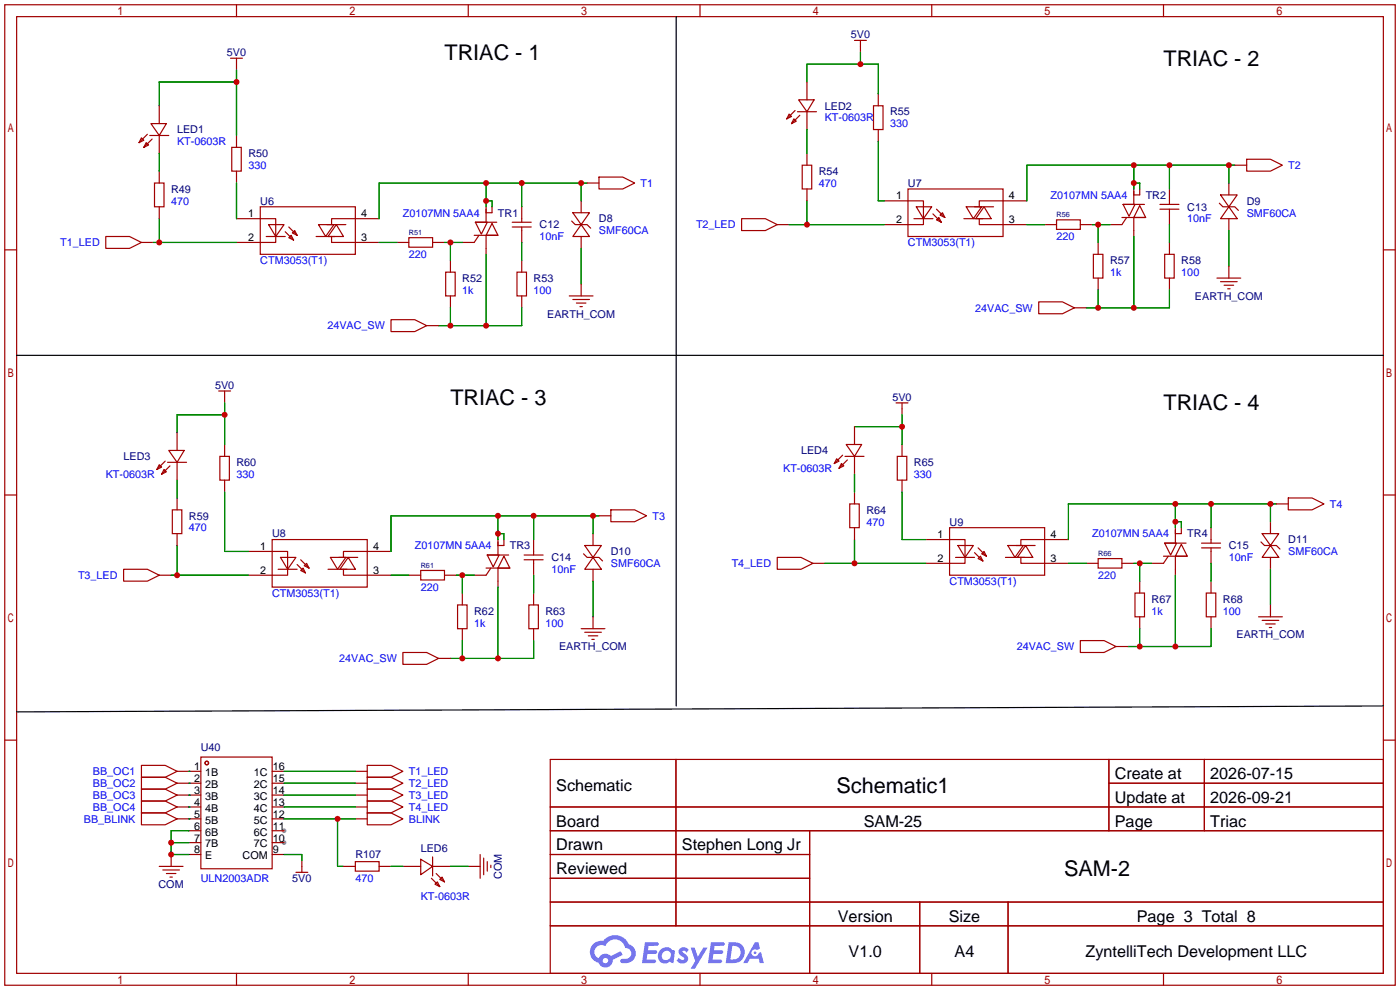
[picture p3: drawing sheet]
<svg xmlns="http://www.w3.org/2000/svg" width="299mm" height="212mm" viewBox="0 0 299 212" stroke-linecap="round" stroke-linejoin="round" font-family="sans-serif">
<g fill="#999">
<circle cx="60.7" cy="180.1" r=".51"/>
<circle cx="60.7" cy="177.5" r=".51"/>
</g>
<g fill="none" stroke="#a10000" stroke-width=".25">
<path d="M1 1h297.2v209.6h-297.2zM3.6 3.6h292.1v204.4h-292.1zM50.5 1v2.6M100.1 1v2.6M149.6 1v2.6M199.1 1v2.6M248.7 1v2.6M1 53.4h2.6M295.7 53.4h2.5M1 105.8h2.6M295.7 105.8h2.5M1 158.2h2.6"/>
<path d="M295.7 158.2h2.5M117.6 162.3h178.1v45.7h-178.1zM117.6 172.5h178.1M117.6 177.5h178.1M144.5 162.3v35.6M173 177.5v30.5M237 162.3v15.2M237 167.4h58.7M257.4 162.3v15.2M117.6 182.6h55.4M117.6 192.8h178.1M117.6 187.7h55.4"/>
<path d="M117.6 197.9h178.1M196.6 192.8v15.2M215.4 192.8v15.2M50.5 208v2.6M100.1 208v2.6M149.6 208v2.6M199.1 208v2.6M248.7 208v2.6"/>
</g>
<g fill="#5487ff">
<path d="M145.3 202.7a1.3 1.3 0 0 1 1.9 .3l-.4 .6a.54 .54 0 0 0-.9-.2l.1 .2a1.34 1.34 0 0 1 .9 1.8 1.47 1.47 0 0 1-2.3-.1l.5-.6 .8 .5a.31 .31 0 0 0 .4-.3 .31 .31 0 0 0-.3-.4 1.12 1.12 0 0 1-.7-1.8z"/>
<path d="M147.6 202.5h.9l.6 2 1.2-2h.9l-2.7 4.6h-.9l1-1.7z"/>
<path d="M137.8 201.4h1.7a1.31 1.31 0 0 1 1.2 .2 .4 .4 0 0 1-.3 .5l-1.8 .1-.1 .9h1.6a.4 .4 0 0 1 .4 .4 .4 .4 0 0 1-.5 .4h-1.6l-.2 1.2h1.4a.46 .46 0 0 1 .5 0 .46 .46 0 0 1 .1 .5l-.4 .2h-2.6z"/>
<path d="M151.9 201.4h1.7a1.32 1.32 0 0 1 1.2 .2 .39 .39 0 0 1-.3 .5l-1.8 .1-.1 .9h1.6a.4 .4 0 0 1 .4 .4 .4 .4 0 0 1-.4 .4h-1.7l-.2 1.2h1.4a.46 .46 0 0 1 .5 0 .46 .46 0 0 1 .1 .5l-.4 .2h-2.6z"/>
<path d="M161.3 201.4h.8l.3 1.3-.6 .4a.75 .75 0 0 0-1.1 .3 .75 .75 0 0 0 .5 1 .75 .75 0 0 0 .9-.7l.5-.2 .6 2.3h-.8l-.3-.9h-1.8l-.5 .9h-1z"/>
<path d="M155.7 201.4l-.6 4.4h1.5a2.27 2.27 0 0 0 2.6-2.2 2.27 2.27 0 0 0-2.7-2.2zM156.5 202.1a1.5 1.5 0 0 1 1.8 1.6 1.5 1.5 0 0 1-1.9 1.4h-.3z"/>
<path d="M141.2 203a1.6 1.6 0 0 0-.3 2.3 1.6 1.6 0 0 0 2.3 .2l.7 .3 .3-2.4-.1-.3-.5-.1a1.58 1.58 0 0 0-2.4 0zM141.8 203.5a.98 .98 0 0 1 1.6 .4 .98 .98 0 0 1-1.1 1.3 .94 .94 0 0 1-.9-.7 .94 .94 0 0 1 .4-1z"/>
<path d="M126.8 201.8a2.37 2.37 0 0 0 1.1 4 1.54 1.54 0 0 0 1.8 1 1.54 1.54 0 0 0 1.2-1.6l2.2-1.1-.5-.8-2 1a1.57 1.57 0 0 0-2.7 .5 1.5 1.5 0 0 1-.7-2.1 1.5 1.5 0 0 1 2.2-.5 2.23 2.23 0 0 1 2.3-1.4 2.23 2.23 0 0 1 2 1.8 1.16 1.16 0 0 1 1.2 1.1 1.16 1.16 0 0 1-1.1 1.2h-.7a.47 .47 0 0 0-.5 .4 .47 .47 0 0 0 .4 .5 2.17 2.17 0 0 0 2.5-.9 2.17 2.17 0 0 0-.3-2.7l-.8-.4a3.2 3.2 0 0 0-5.5-.7l-1.1 .1zM128.8 205.3a.6 .6 0 0 1 1.2 0 .6 .6 0 0 1-1.2 0z"/>
<circle cx="161.4" cy="203.6" r=".28"/>
</g>
<g fill="none" stroke="#a10000" stroke-width=".25">
<path d="M49.3 12.4h2.5M50.5 12.4v2.6M172.5 17.5v3.8M182.6 8.6h2.6M183.9 8.6v2.6M30.2 29.5l.5 .5-1 .5zM31.2 30.5l.5 .5-1 .5zM31.5 28.7l-1.8 1.8M32 29h4.1M32.3 26.4h3.3l-1.6 2.6zM32.5 29.7l-1.8 1.8M33 39.1h2.1v5.1h-2.1z"/>
<path d="M34 22.6v3.8M34 29v3.8M34 36.6v2.5M49.5 31.5h2.1v5.1h-2.1zM50.5 29v2.5M50.5 36.6v2.5M125.5 39.1h2.5M128 37.8h5.1l2.5 1.3-2.5 1.3h-5.1zM168.7 24.4l.5 .5-1.1 .5zM169.7 25.4l.5 .5-1 .5zM169.9 23.6l-1.8 1.8M170.4 23.9h4.1"/>
<path d="M170.7 21.3h3.3l-1.5 2.6zM170.9 24.6l-1.7 1.8M171.4 35.3h2.1v5.1h-2.1zM172.5 23.9v3.8M172.5 32.8v2.5M186.7 22.6h2v5.1h-2zM187.7 20.1v2.5M187.7 27.7v2.5M262.6 39.1v2.6M263.9 35.3h2.5M266.4 34h5.1l2.6 1.3-2.6 1.3h-5.1zM22.6 50.5h5.1l2.5 1.3-2.5 1.3h-5.1z"/>
<path d="M30.2 51.8h2.6M34 44.2v2.5M50.5 46.7h8.4v5.1h-8.4M55.6 44.2h20.3v10.2h-20.3zM56.9 50.5h4.1M57.4 48h3.3l-1.8 2.5zM61 49.5l1.7 1.8M61.7 48.5l1.8 1.8M62.2 50.3l.5 1-1-.5zM62.5 49.8l.5-.5 .5 1zM67.6 50.5h4M68.1 48h3.3l-1.8 2.5z"/>
<path d="M69.8 48h4.1M70.9 50.5v1.3h10.1M71.9 48l1.5 2.5h-3.3zM81 46.7h-10.1v1.3M84.8 51.8h2.6M87.4 50.8h5.1v2h-5.1zM92.5 51.8h2.5M95.2 58.2h2.1v5h-2.1zM96.3 55.6v2.6M101.3 50.3h5.1M101.6 47.5h2.5l-1.2 2.5zM101.6 47.5h4.6"/>
<path d="M102.4 50.3l-1.1 1.5h-2.5M103.9 44.2v3.3M103.9 50.3v4.1M105.2 47.8l1.2 2.5h-2.5zM105.2 44.2v1.3h-1.3M109.5 47.5h4M109.5 48.5h4M110.5 58.2h2v5h-2zM111.5 44.2v3.3M111.5 48.5v3.3M111.5 55.6v2.6M122.2 47.2l.7 .8h2.6l.7 .8"/>
<path d="M122.4 45.5h3.6l-1.8 2.5zM124.2 48l1.8 2.5h-3.6zM124.2 42.9v2.6M124.2 50.5v2.6M158.5 46.7h5.1l2.5 1.3-2.5 1.3h-5.1zM166.1 48h2.6M172.5 40.4v2.5M189 42.9h8.4v5.1h-8.4M194.1 40.4h20.3v10.1h-20.3zM195.3 46.7h4.1M195.8 44.2h3.3l-1.7 2.5zM199.4 45.7l1.8 1.8"/>
<path d="M200.2 47l.5-.5 .5 1zM200.2 44.7l1.7 1.8M200.9 46l.5-.5 .5 1zM206 46.7h4.1M206.5 44.2h3.3l-1.8 2.5zM208.3 44.2h4M209.3 46.7v1.3h10.2M210.3 44.2l1.5 2.5h-3.3zM219.5 42.9h-10.2v1.3M223.3 48h2.5M225.8 47h5.1v2h-5.1zM230.9 48h2.5"/>
<path d="M233.7 54.4h2v5h-2zM234.7 51.8v2.6M234.7 59.4v2.6M239.8 46.5h5.1M240 43.7h2.6l-1.3 2.5zM240 43.7h4.6M240.8 46.5l-1 1.5h-2.6M242.3 40.4v3.3M242.3 46.5v4M243.6 43.9l1.3 2.6h-2.6zM243.6 40.4v1.3h-1.3M247.9 43.7h4.1"/>
<path d="M247.9 44.7h4.1M248.9 54.4h2.1v5h-2.1zM249.9 40.4v3.3M249.9 44.7v3.3M249.9 51.8v2.6M249.9 59.4v2.6M260.1 59.4h5.1M260.6 43.4l.8 .8h2.5l.8 .8M260.9 41.7h3.5l-1.8 2.5zM262.6 44.2l1.8 2.5h-3.5zM262.6 46.7v2.6M262.6 56.9v2.5"/>
<path d="M83.6 68.3h5l2.6 1.3-2.6 1.3h-5zM91.2 69.6h2.5M96.3 63.2v2.6M111.5 63.2v2.6M121.7 63.2h5M122.4 64h3.6M123.2 64.8h2M124 65.5h.5M124.2 60.7v2.5M222 64.5h5.1l2.5 1.3-2.5 1.3h-5.1zM229.6 65.8h2.6M260.9 60.2h3.5"/>
<path d="M261.6 61h2.1M262.4 61.7h.5M34 99.3l.5 .5-1 .5zM35.3 98.6l-1.8 1.7M35.8 98.8h4.1M36.1 96.3h3.3l-1.6 2.5zM36.3 99.6l-1.8 1.7M37.8 92.5v3.8M37.8 98.8v3.8M46.7 83.6h2.6M47 97.5h2v5.1h-2zM48 83.6v2.5"/>
<path d="M48 95v2.5M178.8 98l.5 .6-1 .5zM179.8 99.1l.5 .5-1 .5zM180.1 97.3l-1.8 1.8M180.6 97.5h4.1M180.8 95h3.3l-1.5 2.5zM181.1 98.3l-1.8 1.8M182.6 91.2v3.8M182.6 97.5v3.8M191.5 86.1h2.6M191.8 97.5h2v5.1h-2zM192.8 86.1v2.5"/>
<path d="M192.8 95v2.5M35.1 100.3l.5 .5-1.1 .5zM36.8 109h2.1v5h-2.1zM37.8 106.4v2.6M37.8 114v2.6M48 102.6v2.6M53.1 117.9h8.4v5h-8.4M58.2 115.3h20.3v10.2h-20.3zM59.9 119.1h3.3l-1.7 2.6zM64.3 119.6l1.7 1.8M70.6 119.1h3.3l-1.8 2.6zM72.4 119.1h4.1"/>
<path d="M74.4 119.1l1.5 2.6h-3.3zM83.6 117.9h-10.2v1.2M104.1 118.6h2.6l-1.3 2.6zM104.1 118.6h4.6M106.4 115.3v3.3M107.7 118.9l1.3 2.5h-2.6zM107.7 115.3v1.3h-1.3M112 118.6h4.1M112 119.6h4.1M114 115.3v3.3M114 119.6v3.3M124.7 118.4l.8 .7h2.5l.8 .8"/>
<path d="M125 116.6h3.5l-1.8 2.5zM126.7 119.1l1.8 2.6h-3.5zM126.7 114v2.6M128 110.2h2.6M130.6 109h5l2.6 1.2-2.6 1.3h-5zM166.1 119.1h5.1l2.5 1.3-2.5 1.3h-5.1zM181.6 107.7h2v5.1h-2zM182.6 105.2v2.5M182.6 112.8v2.5M192.8 102.6v2.6M197.9 115.3h8.3v5.1h-8.3M202.9 112.8h20.4v10.1h-20.4z"/>
<path d="M204.2 119.1h4.1M204.7 116.6h3.3l-1.8 2.5zM208.3 118.1l1.8 1.8M209 119.4l.5-.5 .6 1zM209 117.1l1.8 1.8M209.8 118.4l.5-.5 .5 1zM214.9 119.1h4M215.4 116.6h3.3l-1.8 2.5zM217.2 116.6h4M218.2 119.1v1.3h10.1M219.2 116.6l1.5 2.5h-3.3zM228.3 115.3h-10.1v1.3"/>
<path d="M234.7 119.4h5.1v2h-5.1zM248.7 118.9h5M248.9 116.1h2.6l-1.3 2.5zM248.9 116.1h4.6M249.7 118.9l-1 1.5h-2.6M251.2 112.8v3.3M251.2 118.9v4M252.5 116.3l1.2 2.6h-2.5zM252.5 112.8v1.2h-1.3M256.8 116.1h4.1M256.8 117.1h4.1M258.8 112.8v3.3"/>
<path d="M258.8 117.1v3.3M269.5 115.8l.8 .8h2.5l.8 .7M269.7 114h3.6l-1.8 2.6zM271.5 116.6l1.8 2.5h-3.6zM271.5 111.5v2.5M271.5 119.1v2.6M272.8 107.7h2.5M275.3 106.4h5.1l2.6 1.3-2.6 1.3h-5.1zM26.4 121.7h5.1l2.5 1.2-2.5 1.3h-5.1zM34 122.9h2.6M59.4 121.7h4.1M63.5 120.6l1.8 1.8"/>
<path d="M64.3 121.9l.5-.5 .5 1zM65.5 120.4l.5 1-1-.5zM70.1 121.7h4.1M73.4 121.7v1.2h10.2M86.1 139.4h5.1l2.5 1.3-2.5 1.3h-5.1zM87.4 122.9h2.5M89.9 121.9h5.1v2.1h-5.1zM95 122.9h2.5M97.8 129.3h2v5.1h-2zM98.8 126.7v2.6M98.8 134.4v2.5M103.9 121.4h5.1"/>
<path d="M104.9 121.4l-1 1.5h-2.6M106.4 121.4v4.1M113 129.3h2.1v5.1h-2.1zM114 126.7v2.6M114 134.4v2.5M124.2 134.4h5.1M125 135.1h3.5M125.7 135.9h2.1M126.5 136.7h.5M126.7 121.7v2.5M126.7 131.8v2.6M173.7 120.4h2.6"/>
<path d="M230.9 136.9h5.1l2.5 1.3-2.5 1.2h-5.1zM232.2 120.4h2.5M238.5 138.2h2.5M239.8 120.4h2.5M242.6 126.7h2v5.1h-2zM243.6 124.2v2.5M243.6 131.8v2.6M257.8 126.7h2v5.1h-2zM258.8 124.2v2.5M258.8 131.8v2.6M269 131.8h5.1M269.7 132.6h3.6"/>
<path d="M270.5 133.4h2M271.3 134.1h.5M271.5 129.3v2.5M93.7 140.7h2.6M30.2 163.6h5.1l2.5 1.2-2.5 1.3h-5.1zM30.2 166.1h5.1l2.5 1.3-2.5 1.3h-5.1zM30.2 168.7h5.1l2.5 1.2-2.5 1.3h-5.1zM30.2 171.2h5.1l2.5 1.3-2.5 1.2h-5.1zM30.2 173.7h5.1l2.5 1.3-2.5 1.3h-5.1zM37.8 164.8h5.1M37.8 167.4h5.1M37.8 169.9h5.1"/>
<path d="M37.8 172.5h5.1M37.8 175h5.1M40.4 177.5h2.5M42.9 161.8h15.3v23.9h-15.3zM58.2 164.8h2.5M58.2 167.4h2.5M58.2 169.9h2.5M58.2 172.5h2.5M58.2 175h2.5M58.2 177.5h2.5M75.9 164.8h2.6M75.9 167.4h2.6"/>
<path d="M75.9 169.9h2.6M75.9 172.5h2.6M75.9 175h2.6M78.5 163.6h5.1l2.5 1.2-2.5 1.3h-5.1zM78.5 166.1h5.1l2.5 1.3-2.5 1.3h-5.1zM78.5 168.7h5.1l2.5 1.2-2.5 1.3h-5.1zM78.5 171.2h5.1l2.5 1.3-2.5 1.2h-5.1zM78.5 173.7h5.1l2.5 1.3-2.5 1.3h-5.1zM34 185.2h5.1M34.8 185.9h3.6M35.6 186.7h2M36.3 187.5h.5"/>
<path d="M36.6 182.6v2.6M40.4 180.1h2.5M40.4 182.6h2.5M58.2 180.1h2.5M58.2 182.6h2.5M63.2 186.4h2.6M64.5 183.9v2.5M73.4 185.2h2.5M75.9 184.2h5.1v2h-5.1zM81 185.2h2.6M86.1 185.2h3.8M89.9 183.6l2.6 1.6-2.6 1.7z"/>
<path d="M92.2 187.7l1.8 1.8M92.5 185.2h3.8M92.5 183.1v4.1M93 189l.5-.5 .5 1zM93.2 186.7l1.8 1.8M94 188l.5-.5 .5 1zM100.1 185.2h2.5M102.6 182.6v5.1M103.4 183.4v3.5M104.1 184.2v2M104.9 184.9v.5"/>
<circle cx="44.2" cy="163.1" r=".38"/>
</g>
<g fill="none" stroke="#008700" stroke-width=".25">
<path d="M50.5 15v14M50.5 17.5h-16.5v5.1M172.5 17.5v-3.8h15.2v6.4M183.9 11.2v2.5M34 32.8v3.8M50.5 39.1v7.6M103.9 39.1v5.1M111.5 39.1v5.1M124.2 39.1v3.8M125.5 39.1h-44.5v7.6M172.5 27.7v5.1M187.7 30.2v12.7h1.3"/>
<path d="M242.3 39.1h1.3v1.3M242.3 35.3v5.1M249.9 35.3v5.1M262.6 35.3v3.8M263.9 35.3h-44.4v7.6M32.8 51.8h17.7M34 46.7v5.1M81 51.8h3.8M95 51.8h3.8M96.3 51.8v3.8M103.9 54.4v15.2M103.9 42.9h1.3v1.3"/>
<path d="M111.5 51.8v3.8M124.2 53.1v7.6M168.7 48h20.3M172.5 42.9v5.1M219.5 48h3.8M233.4 48h3.8M234.7 48v3.8M242.3 50.5v15.3M249.9 48v3.8M262.6 49.3v7.6M96.3 65.8v3.8M111.5 65.8v3.8h-17.8"/>
<path d="M234.7 62v3.8M249.9 62v3.8h-17.7M48 86.1v8.9M48 88.6h-10.2v3.9M182.6 91.2h10.2M192.8 88.6v6.4M37.8 102.6v3.8M37.8 116.6v6.3M48 105.2v12.7h5.1M106.4 110.2v5.1M106.4 114h1.3v1.3M114 110.2v5.1"/>
<path d="M126.7 110.2v3.8M128 110.2h-44.4v7.7M182.6 101.3v3.9M182.6 115.3v5.1M192.8 105.2v10.1h5.1M251.2 107.7v5.1M251.2 111.5h1.3v1.3M258.8 107.7v5.1M271.5 107.7v3.8M272.8 107.7h-44.5v7.6M36.6 122.9h16.5M83.6 122.9h3.8"/>
<path d="M97.5 122.9h3.8M98.8 122.9v3.8M98.8 136.9v3.8M106.4 125.5v15.2M114 122.9v3.8M114 136.9v3.8h-17.7M126.7 124.2v7.6M176.3 120.4h21.6M228.3 120.4h3.9M242.3 120.4h3.8M243.6 120.4v3.8M243.6 134.4v3.8"/>
<path d="M251.2 122.9v15.3M258.8 120.4v3.8M258.8 134.4v3.8h-17.8M271.5 121.7v7.6M40.4 164.8h.1M40.4 167.4h.1M40.4 169.9h.1M40.4 172.5h.1M40.4 175h.1M40.4 177.5h-3.8v5.1h3.8M60.7 164.8h15.2M60.7 167.4h15.2"/>
<path d="M60.7 169.9h15.2M60.7 172.5h15.2M60.7 175h15.2M72.1 175v10.2h1.3M36.6 180.1h3.8M60.7 182.6h3.8v1.3M83.6 185.2h2.5M96.3 185.2h3.8"/>
</g>
<path d="M144.5 3.6v147.3M3.6 75.9h292.1M295.7 150.9l-292.1 1.2" fill="none" stroke="#000" stroke-width=".25"/>
<g fill="#c00">
<circle cx="50.5" cy="17.5" r=".63"/>
<circle cx="34" cy="51.8" r=".63"/>
<circle cx="124.2" cy="39.1" r=".63"/>
<circle cx="111.5" cy="39.1" r=".63"/>
<circle cx="103.9" cy="39.1" r=".63"/>
<circle cx="103.9" cy="42.9" r=".63"/>
<circle cx="96.3" cy="51.8" r=".63"/>
<circle cx="103.9" cy="69.6" r=".63"/>
<circle cx="96.3" cy="69.6" r=".63"/>
<circle cx="183.9" cy="13.7" r=".63"/>
<circle cx="172.5" cy="48" r=".63"/>
<circle cx="262.6" cy="35.3" r=".63"/>
<circle cx="249.9" cy="35.3" r=".63"/>
<circle cx="242.3" cy="35.3" r=".63"/>
<circle cx="242.3" cy="39.1" r=".63"/>
<circle cx="234.7" cy="48" r=".63"/>
<circle cx="242.3" cy="65.8" r=".63"/>
<circle cx="234.7" cy="65.8" r=".63"/>
<circle cx="48" cy="88.6" r=".63"/>
<circle cx="37.8" cy="122.9" r=".63"/>
<circle cx="126.7" cy="110.2" r=".63"/>
<circle cx="114" cy="110.2" r=".63"/>
<circle cx="106.4" cy="110.2" r=".63"/>
<circle cx="106.4" cy="114" r=".63"/>
<circle cx="98.8" cy="122.9" r=".63"/>
<circle cx="106.4" cy="140.7" r=".63"/>
<circle cx="98.8" cy="140.7" r=".63"/>
<circle cx="192.8" cy="91.2" r=".63"/>
<circle cx="182.6" cy="120.4" r=".63"/>
<circle cx="271.5" cy="107.7" r=".63"/>
<circle cx="258.8" cy="107.7" r=".63"/>
<circle cx="251.2" cy="107.7" r=".63"/>
<circle cx="251.2" cy="111.5" r=".63"/>
<circle cx="243.6" cy="120.4" r=".63"/>
<circle cx="251.2" cy="138.2" r=".63"/>
<circle cx="243.6" cy="138.2" r=".63"/>
<circle cx="36.6" cy="182.6" r=".63"/>
<circle cx="36.6" cy="180.1" r=".63"/>
<circle cx="72.1" cy="175" r=".63"/>
</g>
<g font-size="4.6">
<text x="95" y="12.8">TRIAC - 1</text>
<text x="248.7" y="14.1">TRIAC - 2</text>
<text x="96.3" y="86.5">TRIAC - 3</text>
<text x="248.7" y="87.7">TRIAC - 4</text>
<text x="178.8" y="169.4">Schematic1</text>
<text x="227.4" y="187.2">SAM-2</text>
</g>
<g font-size="3.5">
<text x="238.3" y="166.5">Create at</text>
<text x="258.7" y="166.5">2026-07-15</text>
<text x="118.9" y="169.1">Schematic</text>
<text x="238.3" y="171.6">Update at</text>
<text x="258.7" y="171.6">2026-09-21</text>
<text x="118.9" y="176.7">Board</text>
<text x="184.6" y="176.7">SAM-25</text>
<text x="238.3" y="176.7">Page</text>
<text x="258.7" y="176.7">Triac</text>
<text x="118.9" y="181.8">Drawn</text>
<text x="145.7" y="181.8">Stephen Long Jr</text>
<text x="118.9" y="186.8">Reviewed</text>
<text x="179.1" y="197">Version</text>
<text x="202.8" y="197">Size</text>
<text x="243" y="197">Page 3 Total 8</text>
<text x="181.4" y="204.6">V1.0</text>
<text x="204" y="204.6">A4</text>
<text x="232" y="204.6">ZyntelliTech Development LLC</text>
</g>
<g font-size="2.3" fill="#000080">
<text x="48.5" y="12">5V0</text>
<text x="181.8" y="8.2">5V0</text>
<text x="176.3" y="23.4">LED2</text>
<text x="37.8" y="28.5">LED1</text>
<text x="190.2" y="24.7">R55</text>
<text x="53.1" y="33.6">R50</text>
<text x="36.6" y="41.2">R49</text>
<text x="175" y="37.4">R54</text>
<text x="194.1" y="39.9">U7</text>
<text x="55.6" y="43.7">U6</text>
<text x="106.4" y="46.3">TR1</text>
<text x="128" y="47.5">D8</text>
<text x="244.9" y="42.5">TR2</text>
<text x="253.7" y="45">C13</text>
<text x="266.4" y="43.7">D9</text>
<text x="115.3" y="48.8">C12</text>
<text x="237.2" y="56.4">R57</text>
<text x="252.5" y="56.4">R58</text>
<text x="98.8" y="60.2">R52</text>
<text x="114" y="60.2">R53</text>
<text x="255.4" y="64.1">EARTH_COM</text>
<text x="117" y="67.9">EARTH_COM</text>
<text x="46" y="83.1">5V0</text>
<text x="190.7" y="85.6">5V0</text>
<text x="26.4" y="98.3">LED3</text>
<text x="50.5" y="99.6">R60</text>
<text x="171.2" y="97.1">LED4</text>
<text x="195.3" y="99.6">R65</text>
<text x="40.4" y="111">R59</text>
<text x="185.2" y="109.8">R64</text>
<text x="202.9" y="112.3">U9</text>
<text x="58.2" y="114.9">U8</text>
<text x="109" y="117.4">TR3</text>
<text x="117.9" y="119.9">C14</text>
<text x="130.6" y="118.7">D10</text>
<text x="253.7" y="114.9">TR4</text>
<text x="262.6" y="117.4">C15</text>
<text x="275.3" y="116.1">D11</text>
<text x="101.3" y="131.4">R62</text>
<text x="116.6" y="131.4">R63</text>
<text x="246.1" y="128.8">R67</text>
<text x="261.4" y="128.8">R68</text>
<text x="264.3" y="136.4">EARTH_COM</text>
<text x="119.5" y="139">EARTH_COM</text>
<text x="42.9" y="160.6">U40</text>
<text x="75.9" y="183.4">R107</text>
<text x="89.9" y="182.2">LED6</text>
<text x="33.9" y="189.8">COM</text>
<text x="62.5" y="188.5">5V0</text>
<text x="107.2" y="187.9" transform="rotate(-90 107.2 187.9)">COM</text>
</g>
<g font-size="2.3" fill="#00f">
<text x="176.3" y="26">KT-0603R</text>
<text x="190.2" y="27.2">330</text>
<text x="37.8" y="31">KT-0603R</text>
<text x="53.1" y="36.1">330</text>
<text x="136.9" y="39.9">T1</text>
<text x="175" y="39.9">470</text>
<text x="275.3" y="36.1">T2</text>
<text x="36.6" y="43.7">470</text>
<text x="86.1" y="46.3">Z0107MN 5AA4</text>
<text x="224.5" y="42.5">Z0107MN 5AA4</text>
<text x="253.7" y="47.5">10nF</text>
<text x="266.4" y="46.3">SMF60CA</text>
<text x="12.9" y="52.6">T1_LED</text>
<text x="115.3" y="51.4">10nF</text>
<text x="128" y="50.1">SMF60CA</text>
<text x="148.8" y="48.8">T2_LED</text>
<text x="194.1" y="52.6">CTM3053(T1)</text>
<text x="225.8" y="51.4">220</text>
<text x="55.6" y="56.4">CTM3053(T1)</text>
<text x="87.4" y="55.2">220</text>
<text x="237.2" y="59">1k</text>
<text x="252.5" y="59">100</text>
<text x="98.8" y="62.8">1k</text>
<text x="114" y="62.8">100</text>
<text x="70" y="70.4">24VAC_SW</text>
<text x="208.4" y="66.6">24VAC_SW</text>
<text x="167.4" y="100.9">KT-0603R</text>
<text x="22.6" y="102.2">KT-0603R</text>
<text x="50.5" y="102.2">330</text>
<text x="195.3" y="102.2">330</text>
<text x="40.4" y="113.6">470</text>
<text x="139.4" y="111">T3</text>
<text x="185.2" y="112.3">470</text>
<text x="284.2" y="108.5">T4</text>
<text x="88.6" y="117.4">Z0107MN 5AA4</text>
<text x="233.4" y="114.9">Z0107MN 5AA4</text>
<text x="262.6" y="119.9">10nF</text>
<text x="275.3" y="118.7">SMF60CA</text>
<text x="16.7" y="123.7">T3_LED</text>
<text x="117.9" y="122.5">10nF</text>
<text x="130.6" y="121.2">SMF60CA</text>
<text x="156.4" y="121.2">T4_LED</text>
<text x="202.9" y="125">CTM3053(T1)</text>
<text x="234.7" y="123.7">220</text>
<text x="58.2" y="127.6">CTM3053(T1)</text>
<text x="89.9" y="126.3">220</text>
<text x="246.1" y="131.4">1k</text>
<text x="261.4" y="131.4">100</text>
<text x="101.3" y="133.9">1k</text>
<text x="116.6" y="133.9">100</text>
<text x="72.5" y="141.5">24VAC_SW</text>
<text x="217.3" y="139">24VAC_SW</text>
<text x="19.8" y="165.7">BB_OC1</text>
<text x="87.4" y="165.7">T1_LED</text>
<text x="19.8" y="168.2">BB_OC2</text>
<text x="19.8" y="170.7">BB_OC3</text>
<text x="19.8" y="173.3">BB_OC4</text>
<text x="87.4" y="168.2">T2_LED</text>
<text x="87.4" y="170.7">T3_LED</text>
<text x="87.4" y="173.3">T4_LED</text>
<text x="17.9" y="175.8">BB_BLINK</text>
<text x="87.4" y="175.8">BLINK</text>
<text x="42.9" y="188.5">ULN2003ADR</text>
<text x="75.9" y="188.5">470</text>
<text x="89.9" y="192.3">KT-0603R</text>
</g>
<g font-size="2.3">
<text x="53.1" y="46.4">1</text>
<text x="77.2" y="46.4">4</text>
<text x="191.5" y="47.7">2</text>
<text x="191.5" y="42.6">1</text>
<text x="215.6" y="42.6">4</text>
<text x="215.6" y="47.7">3</text>
<text x="53.1" y="51.5">2</text>
<text x="77.2" y="51.5">3</text>
<text x="55.6" y="117.5">1</text>
<text x="79.8" y="117.5">4</text>
<text x="200.4" y="115">1</text>
<text x="224.5" y="115">4</text>
<text x="55.6" y="122.6">2</text>
<text x="79.8" y="122.6">3</text>
<text x="200.4" y="120.1">2</text>
<text x="224.5" y="120.1">3</text>
<text x="41.5" y="164.6">1</text>
<text x="41.5" y="167.2">2</text>
<text x="43.9" y="165.9">1B</text>
<text x="54.3" y="165.9">1C</text>
<text x="58.3" y="167.2">15</text>
<text x="58.3" y="164.6">16</text>
<text x="41.5" y="169.7">3</text>
<text x="41.5" y="172.2">4</text>
<text x="43.9" y="168.4">2B</text>
<text x="43.9" y="171">3B</text>
<text x="43.9" y="173.5">4B</text>
<text x="54.3" y="173.5">4C</text>
<text x="54.3" y="171">3C</text>
<text x="54.3" y="168.4">2C</text>
<text x="58.3" y="172.2">13</text>
<text x="58.3" y="169.7">14</text>
<text x="41.5" y="174.8">5</text>
<text x="41.5" y="177.3">6</text>
<text x="41.5" y="179.9">7</text>
<text x="43.9" y="176">5B</text>
<text x="43.9" y="178.6">6B</text>
<text x="54.3" y="178.6">6C</text>
<text x="54.3" y="176">5C</text>
<text x="58.3" y="179.9">10</text>
<text x="58.3" y="177.3">11</text>
<text x="58.3" y="174.8">12</text>
<text x="41.5" y="182.4">8</text>
<text x="43.9" y="181.1">7B</text>
<text x="43.9" y="183.7">E</text>
<text x="51.8" y="183.7">COM</text>
<text x="54.3" y="181.1">7C</text>
<text x="58.3" y="182.4">9</text>
</g>
<g font-size="1.6" fill="#000080">
<text x="225.8" y="46.4">R56</text>
<text x="87.4" y="50.2">R51</text>
<text x="234.7" y="118.8">R66</text>
<text x="89.9" y="121.4">R61</text>
</g>
</svg>
